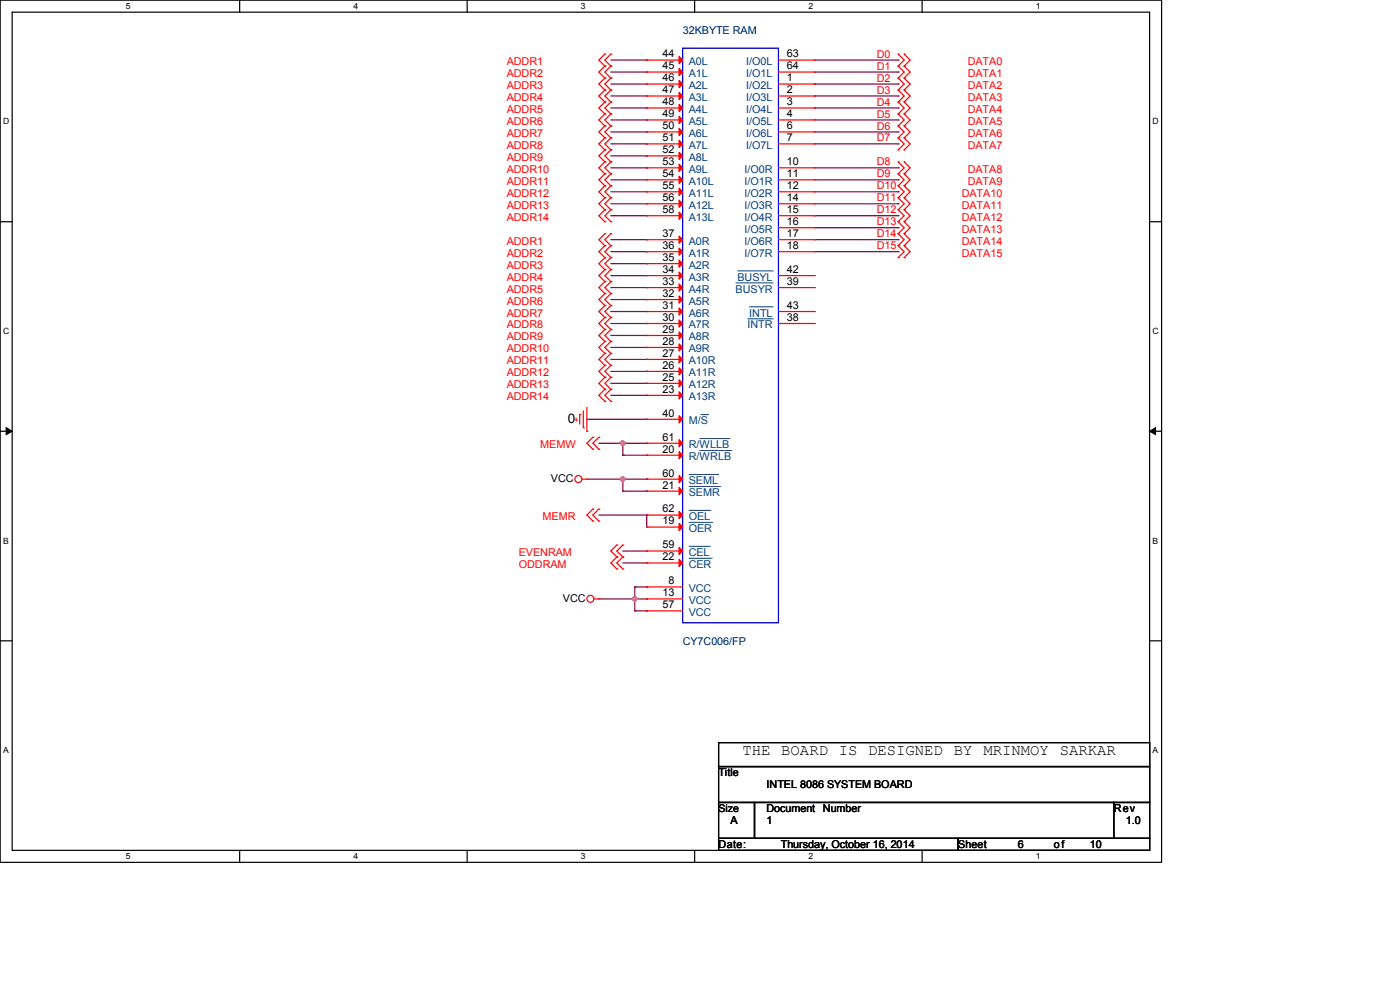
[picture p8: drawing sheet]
<svg xmlns="http://www.w3.org/2000/svg" width="297mm" height="210mm" viewBox="0 0 297 210" stroke-linecap="round" stroke-linejoin="round" font-family="sans-serif">
<path d="M0 0h246.4v182.9h-246.4zM2.6 2.6h241.3v177.8h-241.3z" fill="none" stroke="#000" stroke-width=".25"/>
<g fill="#fff">
<path d="M26.7 .3h1v2h-1z"/>
<path d="M26.7 180.6h1v2h-1z"/>
</g>
<path d="M50.8 0v2.6M50.8 180.4v2.5" fill="none" stroke="#000" stroke-width=".25"/>
<g fill="#fff">
<path d="M75 .3h.9v2h-.9z"/>
<path d="M75 180.6h.9v2h-.9z"/>
</g>
<path d="M99.1 0v2.6M99.1 180.4v2.5" fill="none" stroke="#000" stroke-width=".25"/>
<g fill="#fff">
<path d="M123.2 .3h1v2h-1z"/>
<path d="M123.2 180.6h1v2h-1z"/>
</g>
<path d="M147.4 0v2.6M147.4 180.4v2.5" fill="none" stroke="#000" stroke-width=".25"/>
<g fill="#fff">
<path d="M171.5 .3h1v2h-1z"/>
<path d="M171.5 180.6h1v2h-1z"/>
</g>
<path d="M195.6 0v2.6M195.6 180.4v2.5" fill="none" stroke="#000" stroke-width=".25"/>
<g fill="#fff">
<path d="M219.8 .3h.9v2h-.9z"/>
<path d="M219.8 180.6h.9v2h-.9z"/>
<path d="M.7 24.8h1.2v2h-1.2z"/>
<path d="M244.5 24.8h1.3v2h-1.3z"/>
<path d="M.7 69.3h1.2v1.9h-1.2z"/>
<path d="M244.5 69.3h1.3v1.9h-1.3z"/>
</g>
<path d="M0 47h2.6M243.9 47h2.5" fill="none" stroke="#000" stroke-width=".25"/>
<g fill="#fff">
<path d="M.7 113.7h1.2v2h-1.2z"/>
<path d="M244.5 113.7h1.2v2h-1.2z"/>
</g>
<path d="M0 91.5h2.6M243.9 91.5h2.5" fill="none" stroke="#000" stroke-width=".25"/>
<path d="M1.3 90.7l1.3 .8-1.3 .7zM243.9 91.5l1.3-.8v1.5z" fill="#000" stroke="#000" stroke-width=".21"/>
<g fill="#fff">
<path d="M.7 158.2h1.2v1.9h-1.2z"/>
<path d="M244.5 158.2h1.2v1.9h-1.2z"/>
</g>
<path d="M0 135.9h2.6M243.9 135.9h2.5M152.4 157.5h91.5v5.1h-91.5zM152.4 162.6h91.5v7.6h-91.5zM152.4 170.2h7.7v7.6h-7.7zM152.4 177.8h50.8v2.6h-50.8zM160.1 170.2h76.2v7.6h-76.2zM203.2 177.8h40.7v2.6h-40.7zM236.3 170.2h7.6v7.6h-7.6z" fill="none" stroke="#000" stroke-width=".25"/>
<g fill="none" stroke="#800040" stroke-width=".25">
<path d="M129.6 12.7h7.6M129.6 15.3h7.6M129.6 17.8h7.6M137.2 12.7h.1M137.2 15.3h.1M137.2 17.8h.1M172.8 12.7h17.7M172.8 15.3h17.7M172.8 17.8h17.7M190.5 12.7h.1M190.5 15.3h.1M190.5 17.8h.1"/>
<path d="M129.6 22.9h7.6M129.6 25.4h7.6M129.6 28h7.6M129.6 30.5h7.6M129.6 35.6h7.6M129.6 38.1h7.6M129.6 20.4h7.6M129.6 33.1h7.6M137.2 20.4h.1M137.2 22.9h.1M137.2 25.4h.1M137.2 28h.1"/>
<path d="M137.2 30.5h.1M137.2 33.1h.1M137.2 35.6h.1M137.2 38.1h.1M172.8 22.9h17.7M172.8 25.4h17.7M172.8 28h17.7M172.8 30.5h17.7M172.8 35.6h17.7M172.8 38.1h17.7M172.8 20.4h17.7M190.5 22.9h.1"/>
<path d="M190.5 25.4h.1M190.5 28h.1M190.5 30.5h.1M190.5 35.6h.1M190.5 38.1h.1M190.5 20.4h.1M129.6 53.4h7.6M129.6 50.8h7.6M129.6 45.8h7.6M129.6 43.2h7.6M129.6 40.7h7.6M129.6 55.9h7.6"/>
<path d="M129.6 58.5h7.6M137.2 40.7h.1M137.2 43.2h.1M137.2 45.8h.1M137.2 50.8h.1M137.2 53.4h.1M137.2 55.9h.1M137.2 58.5h.1M172.8 53.4h17.7M172.8 50.8h17.7M172.8 48.3h17.7M172.8 45.8h17.7"/>
<path d="M172.8 43.2h17.7M172.8 40.7h17.7M190.5 53.4h.1M190.5 50.8h.1M190.5 48.3h.1M190.5 45.8h.1M190.5 43.2h.1M190.5 40.7h.1M129.6 61h7.6M129.6 63.5h7.6M129.6 66.1h7.6M129.6 68.6h7.6"/>
<path d="M129.6 71.2h7.6M129.6 73.7h7.6M129.6 76.2h7.6M129.6 78.8h7.6M137.2 61h.1M137.2 63.5h.1M137.2 66.1h.1M137.2 68.6h.1M137.2 71.2h.1M137.2 73.7h.1M137.2 76.2h.1M137.2 78.8h.1"/>
<path d="M124.5 88.9h12.7M127 94h10.2M129.6 81.3h7.6M129.6 83.9h7.6M132.1 94h.1M132.1 96.6h.1M132.1 94v2.6M132.1 96.6h5.1M137.2 81.3h.1M137.2 83.9h.1M137.2 88.9h.1M137.2 96.6h.1"/>
<path d="M137.2 94h.1M124.5 101.6h12.7M127 109.3h10.2M132.1 101.6h.1M132.1 104.2h.1M132.1 101.6v2.6M132.1 104.2h5.1M132.1 116.9h5.1M132.1 119.4h5.1M137.2 104.2h.1M137.2 101.6h.1M137.2 109.3h.1"/>
<path d="M137.2 116.9h.1M137.2 119.4h.1M137.2 109.3v2.5M127 127h10.2M134.7 127h.1M134.7 129.6h.1M134.7 124.5h.1M134.7 124.5v5.1M134.7 129.6h2.5M134.7 124.5h2.5M137.2 129.6h.1M137.2 127h.1"/>
<path d="M137.2 124.5h.1"/>
</g>
<g fill="#f0f" stroke="#f0f" stroke-width=".25">
<circle cx="132.1" cy="101.6" r=".49"/>
<circle cx="134.6" cy="127" r=".49"/>
<circle cx="132.1" cy="94" r=".49"/>
</g>
<g fill="none" stroke="#f00" stroke-width=".25">
<path d="M128.3 11.5h.1M128.3 14h.1M128.3 16.6h.1M128.3 19.1h.1M128.3 11.5l-1.3 1.2 1.3 1.3M128.3 14l-1.3 1.3 1.3 1.3M128.3 16.6l-1.3 1.2 1.3 1.3M128.3 19.1l-1.3 1.3 1.3 1.2M129.6 11.5h.1M129.6 14h.1M129.6 16.6h.1M129.6 19.1h.1"/>
<path d="M129.6 11.5l-1.3 1.2 1.3 1.3M129.6 14l-1.3 1.3 1.3 1.3M129.6 16.6l-1.3 1.2 1.3 1.3M129.6 19.1l-1.3 1.3 1.3 1.2M137.2 12.7h.1M137.2 15.3h.1M137.2 17.8h.1M137.2 12.7h7.6M137.2 15.3h7.6M137.2 17.8h7.6M165.1 12.7h7.7M165.1 15.3h7.7"/>
<path d="M165.1 17.8h7.7M172.8 12.7h.1M172.8 15.3h.1M172.8 17.8h.1M190.5 11.5h.1M190.5 14h.1M190.5 16.6h.1M190.5 19.1h.1M190.5 11.5l1.3 1.2-1.3 1.3M190.5 14l1.3 1.3-1.3 1.3M190.5 16.6l1.3 1.2-1.3 1.3M190.5 19.1l1.3 1.3-1.3 1.2"/>
<path d="M191.8 11.5h.1M191.8 14h.1M191.8 16.6h.1M191.8 19.1h.1M191.8 11.5l1.3 1.2-1.3 1.3M191.8 14l1.3 1.3-1.3 1.3M191.8 16.6l1.3 1.2-1.3 1.3M191.8 19.1l1.3 1.3-1.3 1.2M128.3 21.6h.1M128.3 24.2h.1M128.3 26.7h.1M128.3 29.3h.1"/>
<path d="M128.3 31.8h.1M128.3 34.3h.1M128.3 36.9h.1M128.3 39.4h.1M128.3 21.6l-1.3 1.3 1.3 1.3M128.3 24.2l-1.3 1.2 1.3 1.3M128.3 26.7l-1.3 1.3 1.3 1.3M128.3 29.3l-1.3 1.2 1.3 1.3M128.3 31.8l-1.3 1.3 1.3 1.2M128.3 34.3l-1.3 1.3 1.3 1.3M128.3 36.9l-1.3 1.2 1.3 1.3M128.3 39.4l-1.3 1.3 1.3 1.3"/>
<path d="M129.6 21.6h.1M129.6 24.2h.1M129.6 26.7h.1M129.6 29.3h.1M129.6 31.8h.1M129.6 34.3h.1M129.6 36.9h.1M129.6 39.4h.1M129.6 21.6l-1.3 1.3 1.3 1.3M129.6 24.2l-1.3 1.2 1.3 1.3M129.6 26.7l-1.3 1.3 1.3 1.3M129.6 29.3l-1.3 1.2 1.3 1.3"/>
<path d="M129.6 31.8l-1.3 1.3 1.3 1.2M129.6 34.3l-1.3 1.3 1.3 1.3M129.6 36.9l-1.3 1.2 1.3 1.3M129.6 39.4l-1.3 1.3 1.3 1.3M137.2 20.4h.1M137.2 22.9h.1M137.2 25.4h.1M137.2 28h.1M137.2 30.5h.1M137.2 33.1h.1M137.2 35.6h.1M137.2 38.1h.1"/>
<path d="M137.2 20.4h7.6M137.2 22.9h7.6M137.2 25.4h7.6M137.2 28h7.6M137.2 30.5h7.6M137.2 33.1h7.6M137.2 35.6h7.6M137.2 38.1h7.6M165.1 20.4h7.7M165.1 22.9h7.7M165.1 25.4h7.7M165.1 28h7.7"/>
<path d="M165.1 30.5h7.7M165.1 35.6h7.7M165.1 38.1h7.7M172.8 20.4h.1M172.8 22.9h.1M172.8 25.4h.1M172.8 28h.1M172.8 30.5h.1M172.8 35.6h.1M172.8 38.1h.1M190.5 21.6h.1M190.5 24.2h.1"/>
<path d="M190.5 26.7h.1M190.5 29.3h.1M190.5 31.8h.1M190.5 34.3h.1M190.5 36.9h.1M190.5 39.4h.1M190.5 21.6l1.3 1.3-1.3 1.3M190.5 24.2l1.3 1.2-1.3 1.3M190.5 26.7l1.3 1.3-1.3 1.3M190.5 29.3l1.3 1.2-1.3 1.3M190.5 34.3l1.3 1.3-1.3 1.3M190.5 36.9l1.3 1.2-1.3 1.3"/>
<path d="M190.5 39.4l1.3 1.3-1.3 1.3M191.8 21.6h.1M191.8 24.2h.1M191.8 26.7h.1M191.8 29.3h.1M191.8 31.8h.1M191.8 34.3h.1M191.8 36.9h.1M191.8 39.4h.1M191.8 21.6l1.3 1.3-1.3 1.3M191.8 24.2l1.3 1.2-1.3 1.3M191.8 26.7l1.3 1.3-1.3 1.3"/>
<path d="M191.8 29.3l1.3 1.2-1.3 1.3M191.8 34.3l1.3 1.3-1.3 1.3M191.8 36.9l1.3 1.2-1.3 1.3M191.8 39.4l1.3 1.3-1.3 1.3M128.3 42h.1M128.3 44.5h.1M128.3 47h.1M128.3 49.6h.1M128.3 52.1h.1M128.3 54.7h.1M128.3 57.2h.1M128.3 59.7h.1"/>
<path d="M128.3 42l-1.3 1.2 1.3 1.3M128.3 44.5l-1.3 1.3 1.3 1.2M128.3 49.6l-1.3 1.2 1.3 1.3M128.3 52.1l-1.3 1.3 1.3 1.3M128.3 54.7l-1.3 1.2 1.3 1.3M128.3 57.2l-1.3 1.3 1.3 1.2M128.3 59.7l-1.3 1.3 1.3 1.3M129.6 42h.1M129.6 44.5h.1M129.6 47h.1M129.6 49.6h.1M129.6 52.1h.1"/>
<path d="M129.6 54.7h.1M129.6 57.2h.1M129.6 59.7h.1M129.6 42l-1.3 1.2 1.3 1.3M129.6 44.5l-1.3 1.3 1.3 1.2M129.6 49.6l-1.3 1.2 1.3 1.3M129.6 52.1l-1.3 1.3 1.3 1.3M129.6 54.7l-1.3 1.2 1.3 1.3M129.6 57.2l-1.3 1.3 1.3 1.2M129.6 59.7l-1.3 1.3 1.3 1.3M137.2 40.7h.1M137.2 43.2h.1"/>
<path d="M137.2 45.8h.1M137.2 50.8h.1M137.2 53.4h.1M137.2 55.9h.1M137.2 58.5h.1M137.2 40.7h7.6M137.2 43.2h7.6M137.2 45.8h7.6M137.2 50.8h7.6M137.2 53.4h7.6M137.2 58.5h7.6M137.2 55.9h7.6"/>
<path d="M165.1 40.7h7.7M165.1 43.2h7.7M165.1 45.8h7.7M165.1 48.3h7.7M165.1 50.8h7.7M165.1 53.4h7.7M165.1 58.5h7.7M172.8 40.7h.1M172.8 43.2h.1M172.8 45.8h.1M172.8 48.3h.1M172.8 50.8h.1"/>
<path d="M172.8 53.4h.1M172.8 58.5h.1M190.5 42h.1M190.5 44.5h.1M190.5 47h.1M190.5 49.6h.1M190.5 52.1h.1M190.5 54.7h.1M190.5 42l1.3 1.2-1.3 1.3M190.5 44.5l1.3 1.3-1.3 1.2M190.5 47l1.3 1.3-1.3 1.3M190.5 49.6l1.3 1.2-1.3 1.3"/>
<path d="M190.5 52.1l1.3 1.3-1.3 1.3M191.8 42h.1M191.8 44.5h.1M191.8 47h.1M191.8 49.6h.1M191.8 52.1h.1M191.8 54.7h.1M191.8 42l1.3 1.2-1.3 1.3M191.8 44.5l1.3 1.3-1.3 1.2M191.8 47l1.3 1.3-1.3 1.3M191.8 49.6l1.3 1.2-1.3 1.3M191.8 52.1l1.3 1.3-1.3 1.3"/>
<path d="M128.3 62.3h.1M128.3 64.8h.1M128.3 67.4h.1M128.3 69.9h.1M128.3 72.4h.1M128.3 75h.1M128.3 77.5h.1M128.3 62.3l-1.3 1.2 1.3 1.3M128.3 64.8l-1.3 1.3 1.3 1.3M128.3 67.4l-1.3 1.2 1.3 1.3M128.3 69.9l-1.3 1.3 1.3 1.2M128.3 72.4l-1.3 1.3 1.3 1.3"/>
<path d="M128.3 75l-1.3 1.2 1.3 1.3M128.3 77.5l-1.3 1.3 1.3 1.3M129.6 62.3h.1M129.6 64.8h.1M129.6 67.4h.1M129.6 69.9h.1M129.6 72.4h.1M129.6 75h.1M129.6 77.5h.1M129.6 62.3l-1.3 1.2 1.3 1.3M129.6 64.8l-1.3 1.3 1.3 1.3M129.6 67.4l-1.3 1.2 1.3 1.3"/>
<path d="M129.6 69.9l-1.3 1.3 1.3 1.2M129.6 72.4l-1.3 1.3 1.3 1.3M129.6 75l-1.3 1.2 1.3 1.3M129.6 77.5l-1.3 1.3 1.3 1.3M137.2 61h.1M137.2 63.5h.1M137.2 66.1h.1M137.2 68.6h.1M137.2 71.2h.1M137.2 73.7h.1M137.2 76.2h.1M137.2 78.8h.1"/>
<path d="M137.2 66.1h7.6M137.2 68.6h7.6M137.2 61h7.6M137.2 63.5h7.6M137.2 71.2h7.6M137.2 73.7h7.6M137.2 76.2h7.6M137.2 78.8h7.6M165.1 66.1h7.7M165.1 68.6h7.7M165.1 61h7.7M172.8 66.1h.1"/>
<path d="M172.8 68.6h.1M172.8 61h.1M122.2 89.2h.1M122.2 88.7v.5M123 87.9h.1M123 87.9v2.1M123.7 90.7h.1M123.7 87.2v3.5M124.5 91.5h.1M124.5 86.4v5.1M125.8 92.8h.1M125.8 95.3h.1"/>
<path d="M125.8 92.8l-1.3 1.2 1.3 1.3M127 92.8h.1M127 95.3h.1M127 92.8l-1.2 1.2 1.2 1.3M128.3 80.1h.1M128.3 82.6h.1M128.3 85.1h.1M128.3 82.6l-1.3 1.3 1.3 1.2M128.3 80.1l-1.3 1.2 1.3 1.3M129.6 80.1h.1M129.6 82.6h.1M129.6 85.1h.1"/>
<path d="M129.6 80.1l-1.3 1.2 1.3 1.3M129.6 82.6l-1.3 1.3 1.3 1.2M137.2 94h.1M137.2 96.6h.1M137.2 88.9h.1M137.2 81.3h.1M137.2 83.9h.1M137.2 94h7.6M137.2 96.6h7.6M137.2 88.9h7.6M137.2 81.3h7.6M137.2 83.9h7.6"/>
<path d="M123.5 101.6h1M124.5 101.6h.1M125.8 108h.1M125.8 110.5h.1M125.8 108l-1.3 1.3 1.3 1.2M127 108h.1M127 110.5h.1M127 108l-1.2 1.3 1.2 1.2M130.9 118.2h.1M130.9 115.6h.1M130.9 115.6l-1.3 1.3 1.3 1.3M130.9 118.2l-1.3 1.2 1.3 1.3"/>
<path d="M132.1 118.2h.1M132.1 115.6h.1M132.1 118.2l-1.2 1.2 1.2 1.3M132.1 115.6l-1.2 1.3 1.2 1.3M137.2 109.3h.1M137.2 111.8h.1M137.2 116.9h.1M137.2 119.4h.1M137.2 101.6h.1M137.2 104.2h.1M137.2 101.6h7.6M137.2 109.3h7.6"/>
<path d="M137.2 111.8h7.6M137.2 116.9h7.6M137.2 119.4h7.6M137.2 104.2h7.6M126 127h1M127 127h.1M130.9 120.7h.1M132.1 120.7h.1M137.2 124.5h.1M137.2 127h.1M137.2 129.6h.1M137.2 127h7.6"/>
<path d="M137.2 124.5h7.6M137.2 129.6h7.6"/>
<circle cx="122.7" cy="101.6" r=".74"/>
<circle cx="125.2" cy="127" r=".74"/>
</g>
<path d="M144.8 10.2h20.3v121.9h-20.3z" fill="none" stroke="#00f" stroke-width=".25"/>
<g fill="#f00" stroke="#f00" stroke-width=".25">
<path d="M144.1 12l.7 .7-.7 .8z"/>
<path d="M144.1 14.5l.7 .8-.7 .7z"/>
<path d="M144.1 17.1l.7 .7-.7 .8z"/>
<path d="M144.1 19.6l.7 .8-.7 .7z"/>
<path d="M144.1 22.1l.7 .8-.7 .8z"/>
<path d="M144.1 24.7l.7 .7-.7 .8z"/>
<path d="M144.1 27.2l.7 .8-.7 .7z"/>
<path d="M144.1 29.8l.7 .7-.7 .8z"/>
<path d="M144.1 32.3l.7 .8-.7 .7z"/>
<path d="M144.1 34.8l.7 .8-.7 .8z"/>
<path d="M144.1 39.9l.7 .8-.7 .7z"/>
<path d="M144.1 42.5l.7 .7-.7 .8z"/>
<path d="M144.1 37.4l.7 .7-.7 .8z"/>
<path d="M144.1 93.3l.7 .7-.7 .8z"/>
<path d="M144.1 95.8l.7 .8-.7 .7z"/>
<path d="M144.1 108.5l.7 .8-.7 .7z"/>
<path d="M144.1 111l.7 .8-.7 .8z"/>
<path d="M144.1 116.1l.7 .8-.7 .7z"/>
<path d="M144.1 118.7l.7 .7-.7 .8z"/>
<path d="M144.1 100.9l.7 .7-.7 .8z"/>
<path d="M144.1 103.4l.7 .8-.7 .7z"/>
<path d="M144.1 88.2l.7 .7-.7 .8z"/>
<path d="M144.1 45l.7 .8-.7 .7z"/>
<path d="M144.1 50.1l.7 .7-.7 .8z"/>
<path d="M144.1 52.6l.7 .8-.7 .7z"/>
<path d="M144.1 55.2l.7 .7-.7 .8z"/>
<path d="M144.1 57.7l.7 .8-.7 .7z"/>
<path d="M144.1 60.2l.7 .8-.7 .8z"/>
<path d="M144.1 62.8l.7 .7-.7 .8z"/>
<path d="M144.1 65.3l.7 .8-.7 .7z"/>
<path d="M144.1 67.9l.7 .7-.7 .8z"/>
<path d="M144.1 70.4l.7 .8-.7 .7z"/>
<path d="M144.1 72.9l.7 .8-.7 .8z"/>
<path d="M144.1 75.5l.7 .7-.7 .8z"/>
<path d="M144.1 78l.7 .8-.7 .7z"/>
<path d="M144.1 80.6l.7 .7-.7 .8z"/>
<path d="M144.1 83.1l.7 .8-.7 .7z"/>
</g>
<g fill="none" stroke="#004080" stroke-width=".21">
<path d="M156.4 57.5h7.5M163.9 57.5h.1M156.1 60h7.8M158.6 67.6h5.3M158.9 65.1h5M163.9 65.1h.1M163.9 67.6h.1M163.9 60h.1M148.4 93h6.3M148.4 95.6h6.7M148.7 87.9h1.5M150.2 87.9h.1"/>
<path d="M154.7 93h.1M155.1 95.6h.1M146.1 108.3h4.6M146.1 110.8h5M146.1 115.9h4.5M146.1 118.4h4.8M146.1 100.6h6.2M146.1 103.2h6.6M150.6 115.9h.1M150.7 108.3h.1M150.9 118.4h.1M151.1 110.8h.1"/>
<path d="M152.3 100.6h.1M152.7 103.2h.1"/>
</g>
<text font-size="3.3" x="157.5" y="160.1">THE BOARD IS DESIGNED BY MRINMOY SARKAR</text>
<text font-size="2.8" x="120.4" y="89.7">0</text>
<g font-size="2.3" fill="#000080">
<text x="144.8" y="7.2">32KBYTE RAM</text>
<text x="144.8" y="136.7">CY7C006/FP</text>
</g>
<g font-size="2.3" fill="#f00">
<text x="107.5" y="13.8">ADDR1</text>
<text x="107.5" y="16.3">ADDR2</text>
<text x="186" y="12.2">D0</text>
<text x="186" y="14.8">D1</text>
<text x="186" y="17.3">D2</text>
<text x="205.3" y="13.8">DATA0</text>
<text x="205.3" y="16.3">DATA1</text>
<text x="107.5" y="18.9">ADDR3</text>
<text x="107.5" y="21.4">ADDR4</text>
<text x="107.5" y="24">ADDR5</text>
<text x="186" y="22.4">D4</text>
<text x="186" y="19.9">D3</text>
<text x="205.3" y="18.9">DATA2</text>
<text x="205.3" y="21.4">DATA3</text>
<text x="205.3" y="24">DATA4</text>
<text x="107.5" y="26.5">ADDR6</text>
<text x="107.5" y="29">ADDR7</text>
<text x="186" y="24.9">D5</text>
<text x="186" y="27.5">D6</text>
<text x="205.3" y="26.5">DATA5</text>
<text x="205.3" y="29">DATA6</text>
<text x="107.5" y="31.6">ADDR8</text>
<text x="107.5" y="34.1">ADDR9</text>
<text x="186" y="30">D7</text>
<text x="186" y="35.1">D8</text>
<text x="205.3" y="31.6">DATA7</text>
<text x="107.5" y="36.7">ADDR10</text>
<text x="107.5" y="39.2">ADDR11</text>
<text x="107.5" y="41.7">ADDR12</text>
<text x="186" y="37.6">D9</text>
<text x="186" y="40.2">D10</text>
<text x="204" y="41.7">DATA10</text>
<text x="205.3" y="36.7">DATA8</text>
<text x="205.3" y="39.2">DATA9</text>
<text x="107.5" y="44.3">ADDR13</text>
<text x="107.5" y="46.8">ADDR14</text>
<text x="186" y="47.8">D13</text>
<text x="186" y="45.3">D12</text>
<text x="186" y="42.7">D11</text>
<text x="204" y="44.3">DATA11</text>
<text x="204" y="46.8">DATA12</text>
<text x="107.5" y="51.9">ADDR1</text>
<text x="186" y="52.9">D15</text>
<text x="186" y="50.3">D14</text>
<text x="204" y="49.4">DATA13</text>
<text x="204" y="51.9">DATA14</text>
<text x="107.5" y="54.4">ADDR2</text>
<text x="107.5" y="57">ADDR3</text>
<text x="107.5" y="59.5">ADDR4</text>
<text x="204" y="54.4">DATA15</text>
<text x="107.5" y="62.1">ADDR5</text>
<text x="107.5" y="64.6">ADDR6</text>
<text x="107.5" y="67.1">ADDR7</text>
<text x="107.5" y="69.7">ADDR8</text>
<text x="107.5" y="72.2">ADDR9</text>
<text x="107.5" y="74.8">ADDR10</text>
<text x="107.5" y="77.3">ADDR11</text>
<text x="107.5" y="79.8">ADDR12</text>
<text x="107.5" y="82.4">ADDR13</text>
<text x="107.5" y="84.9">ADDR14</text>
<text x="114.6" y="95.1">MEMW</text>
<text x="115.1" y="110.3">MEMR</text>
<text x="110" y="117.9">EVENRAM</text>
<text x="110" y="120.5">ODDRAM</text>
</g>
<g font-size="2.3">
<text x="140.5" y="12.2">44</text>
<text x="140.5" y="14.7">45</text>
<text x="140.5" y="17.3">46</text>
<text x="166.9" y="12.2">63</text>
<text x="166.9" y="14.7">64</text>
<text x="166.9" y="17.3">1</text>
<text x="140.5" y="19.8">47</text>
<text x="140.5" y="22.4">48</text>
<text x="166.9" y="19.8">2</text>
<text x="166.9" y="22.4">3</text>
<text x="140.5" y="24.9">49</text>
<text x="140.5" y="27.4">50</text>
<text x="140.5" y="30">51</text>
<text x="166.9" y="24.9">4</text>
<text x="166.9" y="27.4">6</text>
<text x="166.9" y="30">7</text>
<text x="140.5" y="32.5">52</text>
<text x="140.5" y="35.1">53</text>
<text x="166.9" y="35.1">10</text>
<text x="140.5" y="40.1">55</text>
<text x="140.5" y="37.6">54</text>
<text x="166.9" y="37.6">11</text>
<text x="166.9" y="40.1">12</text>
<text x="140.5" y="42.7">56</text>
<text x="140.5" y="45.2">58</text>
<text x="166.9" y="42.7">14</text>
<text x="166.9" y="45.2">15</text>
<text x="166.9" y="47.8">16</text>
<text x="140.5" y="50.3">37</text>
<text x="140.5" y="52.8">36</text>
<text x="166.9" y="50.3">17</text>
<text x="166.9" y="52.8">18</text>
<text x="140.5" y="55.4">35</text>
<text x="140.5" y="57.9">34</text>
<text x="166.9" y="57.9">42</text>
<text x="140.5" y="60.5">33</text>
<text x="140.5" y="63">32</text>
<text x="140.5" y="65.5">31</text>
<text x="166.9" y="65.5">43</text>
<text x="166.9" y="60.5">39</text>
<text x="140.5" y="68.1">30</text>
<text x="140.5" y="70.6">29</text>
<text x="166.9" y="68.1">38</text>
<text x="140.5" y="73.2">28</text>
<text x="140.5" y="75.7">27</text>
<text x="140.5" y="78.2">26</text>
<text x="140.5" y="80.8">25</text>
<text x="140.5" y="83.3">23</text>
<text x="140.5" y="88.4">40</text>
<text x="140.5" y="93.5">61</text>
<text x="140.5" y="96">20</text>
<text x="140.5" y="101.1">60</text>
<text x="116.9" y="102.2">VCC</text>
<text x="140.5" y="103.6">21</text>
<text x="140.5" y="108.7">62</text>
<text x="140.5" y="111.3">19</text>
<text x="140.5" y="116.3">59</text>
<text x="140.5" y="118.9">22</text>
<text x="141.8" y="124">8</text>
<text x="119.4" y="127.6">VCC</text>
<text x="140.5" y="126.5">13</text>
<text x="140.5" y="129">57</text>
<text x="152.4" y="164.7">Title</text>
<text x="162.6" y="167.2">INTEL 8086 SYSTEM BOARD</text>
<text x="162.6" y="172.3">Document</text>
<text x="174.6" y="172.3">Number</text>
<text x="236.3" y="172.3">Rev</text>
<text x="152.4" y="179.9">Date:</text>
<text x="155" y="174.8">A</text>
<text x="162.6" y="174.8">1</text>
<text x="165.7" y="179.9">Thursday, October 16, 2014</text>
<text x="203.2" y="179.9">Sheet</text>
<text x="216" y="179.9">6</text>
<text x="223.6" y="179.9">of</text>
<text x="231.2" y="179.9">10</text>
<text x="238.8" y="174.8">1.0</text>
</g>
<g font-size="2.3" fill="#004080">
<text x="146.1" y="13.8">A0L</text>
<text x="146.1" y="16.3">A1L</text>
<text x="158.3" y="13.8">I/O0L</text>
<text x="158.3" y="16.3">I/O1L</text>
<text x="146.1" y="18.9">A2L</text>
<text x="146.1" y="21.4">A3L</text>
<text x="146.1" y="24">A4L</text>
<text x="158.3" y="18.9">I/O2L</text>
<text x="158.3" y="21.4">I/O3L</text>
<text x="158.3" y="24">I/O4L</text>
<text x="146.1" y="26.5">A5L</text>
<text x="146.1" y="29">A6L</text>
<text x="158.3" y="26.5">I/O5L</text>
<text x="158.3" y="29">I/O6L</text>
<text x="146.1" y="31.6">A7L</text>
<text x="146.1" y="34.1">A8L</text>
<text x="158.3" y="31.6">I/O7L</text>
<text x="146.1" y="36.7">A9L</text>
<text x="146.1" y="41.7">A11L</text>
<text x="146.1" y="39.2">A10L</text>
<text x="157.9" y="36.7">I/O0R</text>
<text x="157.9" y="39.2">I/O1R</text>
<text x="157.9" y="41.7">I/O2R</text>
<text x="146.1" y="44.3">A12L</text>
<text x="146.1" y="46.8">A13L</text>
<text x="157.9" y="44.3">I/O3R</text>
<text x="157.9" y="46.8">I/O4R</text>
<text x="146.1" y="51.9">A0R</text>
<text x="157.9" y="49.4">I/O5R</text>
<text x="157.9" y="51.9">I/O6R</text>
<text x="146.1" y="54.4">A1R</text>
<text x="146.1" y="57">A2R</text>
<text x="146.1" y="59.5">A3R</text>
<text x="156.4" y="59.5">BUSYL</text>
<text x="157.9" y="54.4">I/O7R</text>
<text x="146.1" y="62.1">A4R</text>
<text x="146.1" y="64.6">A5R</text>
<text x="156.1" y="62.1">BUSYR</text>
<text x="146.1" y="67.1">A6R</text>
<text x="146.1" y="69.7">A7R</text>
<text x="158.5" y="69.7">INTR</text>
<text x="158.9" y="67.1">INTL</text>
<text x="146.1" y="72.2">A8R</text>
<text x="146.1" y="74.8">A9R</text>
<text x="146.1" y="77.3">A10R</text>
<text x="146.1" y="79.8">A11R</text>
<text x="146.1" y="82.4">A12R</text>
<text x="146.1" y="84.9">A13R</text>
<text x="146.1" y="95.1">R/WLLB</text>
<text x="146.1" y="90">M/S</text>
<text x="146.1" y="97.6">R/WRLB</text>
<text x="146.1" y="102.7">SEML</text>
<text x="146.1" y="105.2">SEMR</text>
<text x="146.1" y="110.3">OEL</text>
<text x="146.1" y="112.9">OER</text>
<text x="146.1" y="117.9">CEL</text>
<text x="146.1" y="120.5">CER</text>
<text x="146.1" y="125.6">VCC</text>
<text x="146.1" y="128.1">VCC</text>
<text x="146.1" y="130.6">VCC</text>
</g>
<text font-size="2.2" x="152.4" y="172.3">Size</text>
<g font-size="1.8">
<text x="26.7" y="1.9">5</text>
<text x="75" y="1.9">4</text>
<text x="123.2" y="1.9">3</text>
<text x="171.5" y="1.9">2</text>
<text x="219.8" y="1.9">1</text>
<text x=".7" y="26.4">D</text>
<text x="244.5" y="26.4">D</text>
<text x=".7" y="70.9">C</text>
<text x="244.5" y="70.9">C</text>
<text x=".7" y="115.3">B</text>
<text x="244.5" y="115.3">B</text>
<text x=".7" y="159.8">A</text>
<text x="244.5" y="159.8">A</text>
<text x="26.7" y="182.2">5</text>
<text x="75" y="182.2">4</text>
<text x="123.2" y="182.2">3</text>
<text x="171.5" y="182.2">2</text>
<text x="219.8" y="182.2">1</text>
</g>
</svg>
